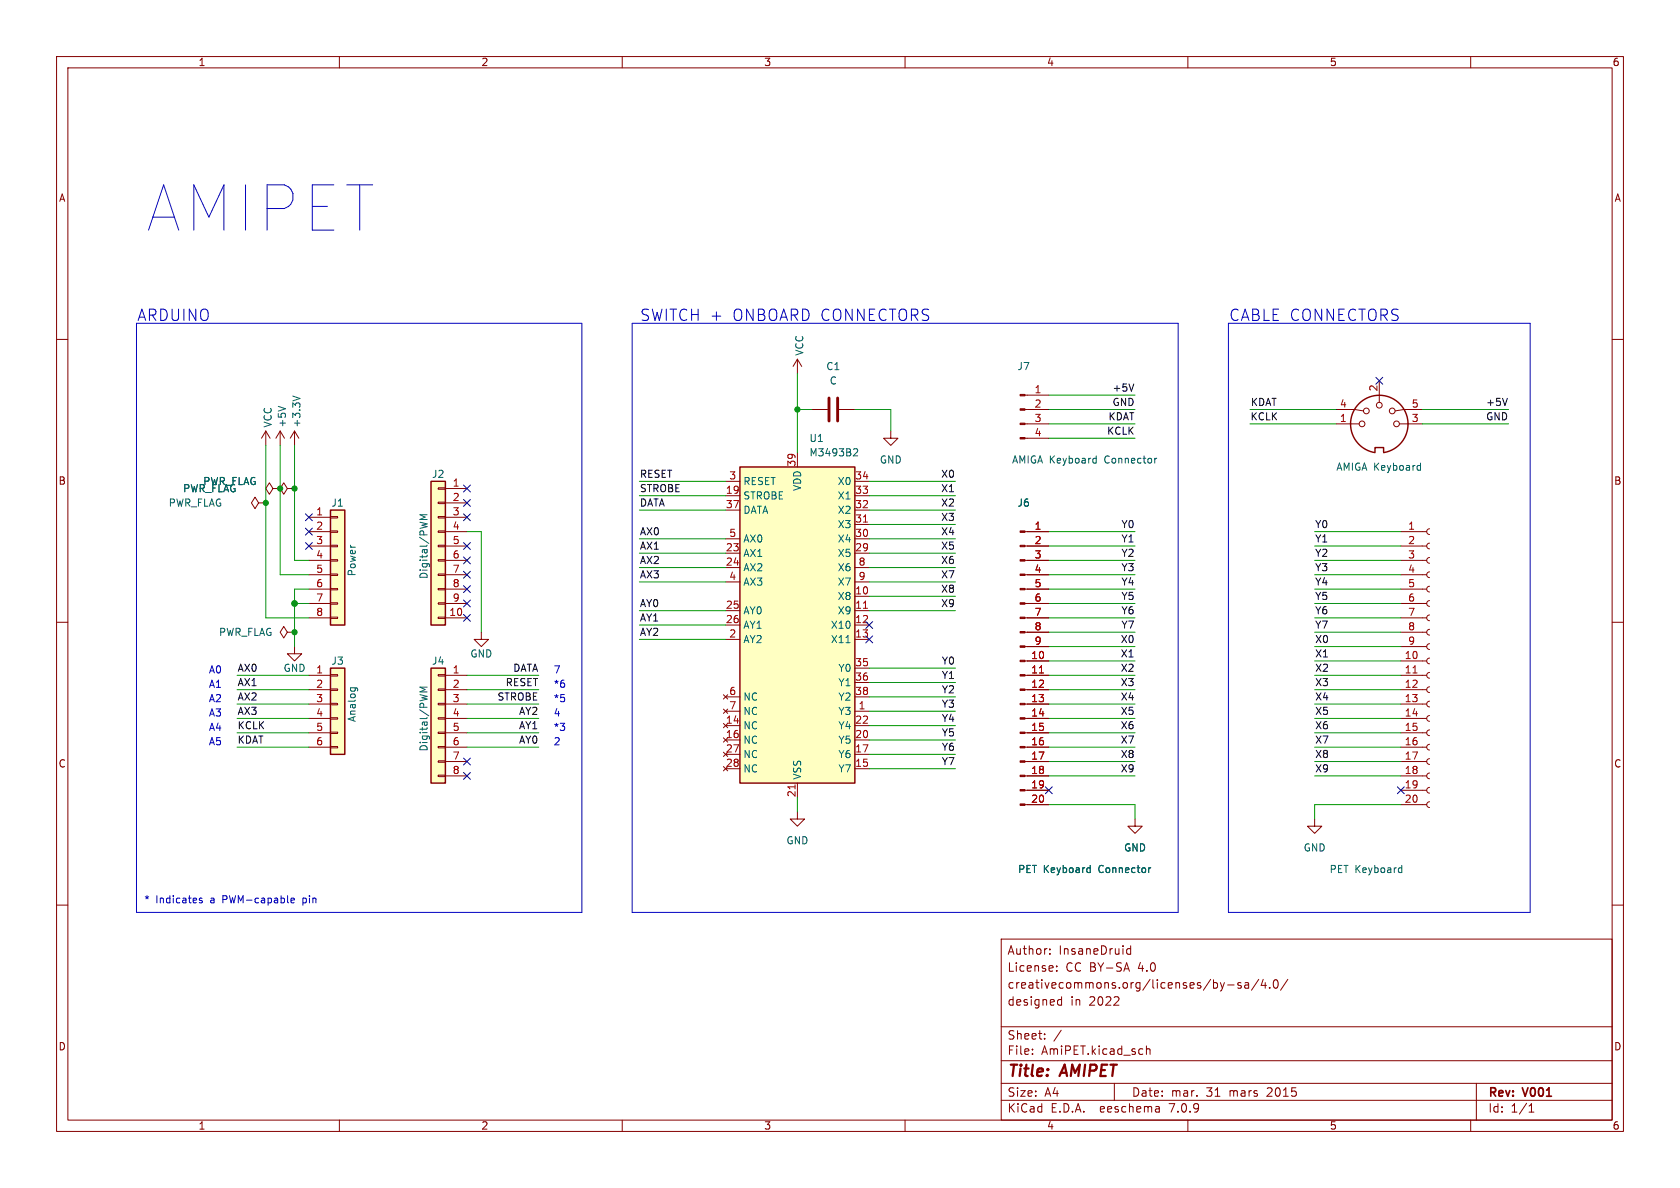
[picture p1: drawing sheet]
<svg xmlns="http://www.w3.org/2000/svg" width="297mm" height="210mm" viewBox="0 0 297 210" stroke-linecap="round" stroke-linejoin="round" font-family="sans-serif">
<g fill="none" stroke="#840000" stroke-width=".18">
<path d="M10 10h277v190h-277zM12 12h273v186h-273zM60 10v2M110 10v2M160 10v2M210 10v2M260 10v2M10 60h2M285 60h2M47 76.2l-.8 1.3M47 76.2v2.5M47 76.2l.8 1.3"/>
<path d="M49.5 76.2l-.7 1.3M49.5 76.2v2.5M49.5 76.2l.8 1.3M52.1 76.2l-.8 1.3M52.1 76.2v2.5M52.1 76.2l.7 1.3M141 63.5v2.5M141 63.5l-.8 1.3M141 63.5l.7 1.3M143.5 72.4h2.8M148.3 72.4h2.8M157.5 76.2v1.3h1.2l-1.2 1.2-1.3-1.2h1.3"/>
<path d="M181.2 77.5h4.2M181.2 74.9h4.2M181.2 72.4h4.2M181.2 69.9h4.2M236.2 72.4h3.3l1.5 .2M236.2 74.9h4.1M243.8 67.3v3.8M247.4 74.9h4.1M251.5 72.4h-3.3l-1.6 .2M45.7 88.9l-.6 1-.7-1 .7-1 .6 1h1.3M47 88.9h.1M48.3 86.4l-.7 1-.6-1 .6-1.1 .7 1.1h1.2"/>
<path d="M49.5 86.4h.1M50.8 86.4l-.6 1-.7-1 .7-1.1 .6 1.1h1.3M52.1 86.4h.1M54.6 99.1h3.8M54.6 96.5h3.8M54.6 94h3.8M54.6 91.4h3.8M58.4 98.9h1.3v.3h-1.3zM58.4 96.4h1.3v.2h-1.3zM58.4 93.9h1.3v.2h-1.3zM58.4 91.3h1.3v.3h-1.3zM77.5 98.9h1.2v.3h-1.2z"/>
<path d="M77.5 96.4h1.2v.2h-1.2zM77.5 93.9h1.2v.2h-1.2zM77.5 91.3h1.2v.3h-1.2zM77.5 88.8h1.2v.2h-1.2zM77.5 86.2h1.2v.3h-1.2zM78.7 99.1h3.8M78.7 96.5h3.8M78.7 94h3.8M78.7 86.4h3.8M78.7 88.9h3.8M78.7 91.4h3.8M128.3 87.6h2.5"/>
<path d="M128.3 97.8h2.5M128.3 85.1h2.5M128.3 95.3h2.5M128.3 90.2h2.5M141 80v2.6M151.1 87.6h2.6M151.1 97.8h2.6M151.1 85.1h2.6M151.1 95.3h2.6M151.1 92.7h2.6M151.1 90.2h2.6M181.2 99.1h4.2"/>
<path d="M181.2 96.5h4.2M181.2 94h4.2M247.6 99.1h4.6M247.6 96.5h4.6M247.6 94h4.6M252.7 98.6l-.3 .1-.2 .3 .2 .4 .3 .2M252.7 96l-.3 .1-.2 .4 .2 .4 .3 .1M252.7 93.5l-.3 .1-.2 .4 .2 .3 .3 .2M10 110h2M50.8 111.8l-.6 1-.7-1 .7-1.1 .6 1.1h1.3M52.1 114.3v1.3h1.2l-1.2 1.2-1.3-1.2h1.3M52.1 111.8h.1"/>
<path d="M54.6 119.4h3.8M54.6 109.2h3.8M54.6 106.7h3.8M54.6 104.1h3.8M54.6 101.6h3.8M58.4 119.3h1.3v.2h-1.3zM58.4 109.1h1.3v.2h-1.3zM58.4 106.6h1.3v.2h-1.3zM58.4 104h1.3v.3h-1.3zM58.4 101.5h1.3v.2h-1.3zM77.5 109.1h1.2v.2h-1.2zM77.5 106.6h1.2v.2h-1.2z"/>
<path d="M77.5 104h1.2v.3h-1.2zM77.5 101.5h1.2v.2h-1.2zM77.5 119.3h1.2v.2h-1.2zM78.7 119.4h3.8M78.7 109.2h3.8M78.7 106.7h3.8M78.7 104.1h3.8M78.7 101.6h3.8M85.1 111.8v1.2h1.3l-1.3 1.3-1.3-1.3h1.3M128.3 108h2.5M128.3 110.5h2.5M128.3 113h2.5"/>
<path d="M128.3 100.3h2.5M128.3 102.9h2.5M151.1 105.4h2.6M151.1 108h2.6M151.1 110.5h2.6M151.1 113h2.6M151.1 100.3h2.6M151.1 118.1h2.6M151.1 102.9h2.6M181.2 119.4h4.2M181.2 116.8h4.2M181.2 114.3h4.2"/>
<path d="M181.2 111.8h4.2M181.2 109.2h4.2M181.2 106.7h4.2M181.2 104.1h4.2M181.2 101.6h4.2M247.6 119.4h4.6M247.6 116.8h4.6M247.6 114.3h4.6M247.6 111.8h4.6M247.6 109.2h4.6M247.6 106.7h4.6M247.6 104.1h4.6"/>
<path d="M247.6 101.6h4.6M252.7 118.9l-.3 .1-.2 .4 .2 .3 .3 .2M252.7 116.3l-.3 .2-.2 .3 .2 .4 .3 .1M252.7 113.8l-.3 .1-.2 .4 .2 .4 .3 .1M252.7 111.3l-.3 .1-.2 .3 .2 .4 .3 .2M252.7 108.7l-.3 .1-.2 .4 .2 .4 .3 .1M252.7 106.2l-.3 .1-.2 .4 .2 .3 .3 .2M252.7 103.6l-.3 .2-.2 .3 .2 .4 .3 .1M252.7 101.1l-.3 .1-.2 .4 .2 .4 .3 .1M285 110h2M54.6 132.1h3.8M54.6 129.5h3.8"/>
<path d="M54.6 127h3.8M54.6 124.5h3.8M54.6 121.9h3.8M58.4 132h1.3v.2h-1.3zM58.4 129.4h1.3v.3h-1.3zM58.4 126.9h1.3v.2h-1.3zM58.4 124.3h1.3v.3h-1.3zM58.4 121.8h1.3v.2h-1.3zM77.5 137h1.2v.3h-1.2zM77.5 134.5h1.2v.2h-1.2zM77.5 132h1.2v.2h-1.2zM77.5 129.4h1.2v.3h-1.2z"/>
<path d="M77.5 126.9h1.2v.2h-1.2zM77.5 124.3h1.2v.3h-1.2zM77.5 121.8h1.2v.2h-1.2zM78.7 137.2h3.8M78.7 134.6h3.8M78.7 132.1h3.8M78.7 129.5h3.8M78.7 127h3.8M78.7 124.5h3.8M78.7 121.9h3.8M127.9 127.9l.8 .8M127.9 133l.8 .7"/>
<path d="M127.9 122.8l.8 .8M127.9 125.3l.8 .8M128.3 125.7h2.5M128.3 128.3h2.5M128.3 135.9h2.5M128.3 130.8h2.5M128.3 133.4h2.5M128.3 123.2h2.5M128.7 127.9l-.8 .8M128.7 133l-.8 .7M128.7 122.8l-.8 .8M128.7 125.3l-.8 .8"/>
<path d="M141 138.4v2.6M151.1 125.7h2.6M151.1 128.3h2.6M151.1 135.9h2.6M151.1 130.8h2.6M151.1 133.4h2.6M151.1 120.7h2.6M151.1 123.2h2.6M181.2 139.7h4.2M181.2 137.2h4.2M181.2 134.6h4.2M181.2 132.1h4.2"/>
<path d="M181.2 129.5h4.2M181.2 127h4.2M181.2 124.5h4.2M181.2 121.9h4.2M247.6 139.7h4.6M247.6 137.2h4.6M247.6 134.6h4.6M247.6 132.1h4.6M247.6 129.5h4.6M247.6 127h4.6M247.6 124.5h4.6M247.6 121.9h4.6"/>
<path d="M252.7 139.2l-.3 .1-.2 .4 .2 .4 .3 .1M252.7 136.7l-.3 .1-.2 .3 .2 .4 .3 .2M252.7 134.1l-.3 .1-.2 .4 .2 .4 .3 .1M252.7 131.6l-.3 .1-.2 .4 .2 .3 .3 .2M252.7 129l-.3 .2-.2 .3 .2 .4 .3 .1M252.7 126.5l-.3 .1-.2 .4 .2 .4 .3 .1M252.7 124l-.3 .1-.2 .3 .2 .4 .3 .2M252.7 121.4l-.3 .1-.2 .4 .2 .4 .3 .1M10 160h2M141 143.5v1.3h1.2l-1.2 1.3-1.3-1.3h1.3M181.2 142.2h4.2M200.7 144.8v1.3h1.2l-1.2 1.2-1.3-1.2h1.3"/>
<path d="M232.4 144.8v1.3h-1.3l1.3 1.2 1.3-1.2h-1.3M247.6 142.2h4.6M252.7 141.7l-.3 .2-.2 .3 .2 .4 .3 .1M285 160h2M177 166h108v32h-108zM185.6 168.6v.1M185.6 167.8v.1M186.8 171.6v.1M186.8 170.8v.1M187 177.6l.2 .1 .5-.1M187.7 176.2v1.5M187.7 176.8l-.5-.1-.2 .1"/>
<path d="M199.2 170.2l.5 1.5M199.9 167.2v1.5M199.9 167.8l-.4-.1-.3 .3v.4l.1 .2h.6M217 174.1h1.2M219.4 173.8l-.4-.1-.2 .2 .1 .2 .5 .2v.3h-.6M220.1 173.8h.6v.9M220.7 174.1h-.5a.29 .29 0 0 0-.2 .3 .29 .29 0 0 0 .2 .3l.5-.1M222.5 173.1l-1.3 2M223.3 173.1l-.3 1.1h.9M223.7 173.7v1M224.5 174.6v.1M225.2 173.3l.3-.1a.81 .81 0 0 1 .5 .6 .81 .81 0 0 1-.3 .8l-.1 .1a.81 .81 0 0 1-.4-1.4z"/>
<path d="M227.7 173.1l-1.3 2M60 198v2M110 198v2M160 198v2M177 194.5h108M177 191.5h108M177 187.5h108M177 181.5h108M182.5 186.3v.1M182.5 185.5v.1M184.7 183.6v.1M184.7 182.8v.1"/>
<path d="M187.6 182.1l-1.3 2M197 191.5v3M202.7 184.9v1.5M202.7 185.5l.2-.1 .3 .1 .1 .9M204.9 195.7l.1 .9M205 196.5l-.2 .1M205 196h-.2M210 198v2M260 198v2M261 191.5v6.5M270.3 196.6h.9M270.3 195.5l.4-.4v1.5"/>
<circle cx="240.8" cy="74.9" r=".51"/>
<circle cx="241.6" cy="72.6" r=".51"/>
<circle cx="243.8" cy="71.6" r=".51"/>
<circle cx="246.1" cy="72.6" r=".51"/>
<circle cx="246.9" cy="74.9" r=".51"/>
</g>
<g fill="#840000" stroke="#840000" stroke-width=".18">
<path d="M180.3 142.1h.9v.3h-.9z"/>
<path d="M180.3 139.6h.9v.2h-.9z"/>
<path d="M180.3 137h.9v.3h-.9z"/>
<path d="M180.3 134.5h.9v.2h-.9z"/>
<path d="M180.3 132h.9v.2h-.9z"/>
<path d="M180.3 129.4h.9v.3h-.9z"/>
<path d="M180.3 126.9h.9v.2h-.9z"/>
<path d="M180.3 124.3h.9v.3h-.9z"/>
<path d="M180.3 121.8h.9v.2h-.9z"/>
<path d="M180.3 119.3h.9v.2h-.9z"/>
<path d="M180.3 116.7h.9v.3h-.9z"/>
<path d="M180.3 114.2h.9v.2h-.9z"/>
<path d="M180.3 111.6h.9v.3h-.9z"/>
<path d="M180.3 109.1h.9v.2h-.9z"/>
<path d="M180.3 106.6h.9v.2h-.9z"/>
<path d="M180.3 104h.9v.3h-.9z"/>
<path d="M180.3 101.5h.9v.2h-.9z"/>
<path d="M180.3 98.9h.9v.3h-.9z"/>
<path d="M180.3 96.4h.9v.2h-.9z"/>
<path d="M180.3 93.9h.9v.2h-.9z"/>
<path d="M180.3 77.3h.9v.3h-.9z"/>
<path d="M180.3 74.8h.9v.3h-.9z"/>
<path d="M180.3 72.3h.9v.2h-.9z"/>
<path d="M180.3 69.7h.9v.3h-.9z"/>
</g>
<path d="M152.6 92.3h.8M152.6 107.5h.8M183.8 119h.7M249.8 119h.7M140.6 138.7v.8" fill="none" stroke="#a90000" stroke-width=".18"/>
<g fill="none" stroke="#006464" stroke-width=".18">
<path d="M49.2 71.8l1.3 .5M51.8 70l1.2 .4M151.1 79.3l.4 .1 .1 .3-.8 .9h.8M75.5 91h-1.3l.9 .4-.9 .4h1.3M193.4 81l.4 .1M193.8 80.6v1.3M193.8 81.8l-.4 .1M204.5 81l-.4 .3M250.8 82.3h.3M251.1 81.9v1.2M251.1 83.1h-.3M149.6 113.6h.7"/>
<path d="M62 121.6h1l.2 .2M62 121.6v.4M62.7 121.6l.1 .4M75.5 121.5h-1.3l.9 .4-.9 .4h1.3M192.4 153.4l.3 .1M192.7 153v1.2M192.7 154.2h-.3M203.4 153.4l-.3 .2M247.5 153.4l.3 .1M247.8 154.2h-.3M247.8 153v1.2"/>
</g>
<g fill="#ffffc2" stroke="#ffffc2" stroke-width=".18">
<path d="M76.2 85.1h2.5v25.4h-2.5z"/>
<path d="M58.4 118.1h2.6v15.3h-2.6z"/>
<path d="M130.8 82.6h20.3v55.8h-20.3z"/>
<path d="M76.2 118.1h2.5v20.3h-2.5z"/>
<path d="M58.4 90.2h2.6v20.3h-2.6z"/>
</g>
<path d="M243.1 79.9v-.8h1.5v.8M58.4 90.2h2.6v20.3h-2.6zM76.2 85.1h2.5v25.4h-2.5zM130.8 82.6h20.3v55.8h-20.3zM243.1 80a5.1 5.1 0 0 1-3.5-7.8 5.1 5.1 0 0 1 8.5 0 5.1 5.1 0 0 1-3.5 7.8M58.4 118.1h2.6v15.3h-2.6zM76.2 118.1h2.5v20.3h-2.5z" fill="none" stroke="#840000" stroke-width=".25"/>
<path d="M146.6 70.4v4M148.1 70.4v4" fill="none" stroke="#840000" stroke-width=".51"/>
<path d="M200.4 67.9l-.4 1.2M266.5 70.4l-.4 1.3" fill="none" stroke="#0f0f0f" stroke-width=".18"/>
<path d="M24.1 57.2h78.8v104.1h-78.8zM111.8 57.2h96.5v104.1h-96.5zM217.2 57.2h53.3v104.1h-53.3zM35.7 158.8h-.3l-.2 .1 .1 .2 .4 .1v.3h-.5M51.4 159.2l.6-.1v-.3h-.4l-.2 .1 .1 .6h.5" fill="none" stroke="#0000c2" stroke-width=".18"/>
<g fill="none" stroke="#009600" stroke-width=".18">
<path d="M47 78.7v30.5h7.6M49.5 78.7v22.9h5.1M52.1 78.7v20.4h2.5M141 72.4h2.5M141 66v14M151.1 72.4h6.4v3.8M185.4 72.4h15.3M185.4 74.9h15.3M185.4 77.5h15.3M185.4 69.9h15.3M221 72.4h15.2M221 74.9h15.2"/>
<path d="M251.5 72.4h15.2M251.5 74.9h15.2M82.5 94h2.6v17.8M113 90.2h15.3M113 85.1h15.3M113 87.6h15.3M113 97.8h15.3M113 95.3h15.3M153.7 90.2h15.2M153.7 85.1h15.2M153.7 87.6h15.2M153.7 97.8h15.2"/>
<path d="M153.7 95.3h15.2M153.7 92.7h15.2M185.4 99.1h15.3M185.4 96.5h15.3M185.4 94h15.3M232.4 99.1h15.2M232.4 96.5h15.2M232.4 94h15.2M41.9 119.4h12.7M52.1 106.7h2.5M54.6 104.1h-2.5v10.2M82.5 119.4h12.7"/>
<path d="M113 108h15.3M113 100.3h15.3M113 110.5h15.3M113 113h15.3M113 102.9h15.3M153.7 108h15.2M153.7 100.3h15.2M153.7 102.9h15.2M153.7 118.1h15.2M153.7 105.4h15.2M185.4 116.8h15.3M185.4 119.4h15.3"/>
<path d="M185.4 114.3h15.3M185.4 101.6h15.3M185.4 111.8h15.3M185.4 109.2h15.3M185.4 106.7h15.3M185.4 104.1h15.3M232.4 116.8h15.2M232.4 119.4h15.2M232.4 114.3h15.2M232.4 101.6h15.2M232.4 111.8h15.2M232.4 109.2h15.2"/>
<path d="M232.4 106.7h15.2M232.4 104.1h15.2M41.9 124.5h12.7M41.9 129.5h12.7M41.9 121.9h12.7M41.9 132.1h12.7M41.9 127h12.7M82.5 124.5h12.7M82.5 129.5h12.7M82.5 121.9h12.7M82.5 132.1h12.7M82.5 127h12.7"/>
<path d="M153.7 135.9h15.2M153.7 133.4h15.2M153.7 123.2h15.2M153.7 120.7h15.2M153.7 125.7h15.2M153.7 128.3h15.2M153.7 130.8h15.2M185.4 124.5h15.3M185.4 129.5h15.3M185.4 137.2h15.3M185.4 121.9h15.3M185.4 134.6h15.3"/>
<path d="M185.4 132.1h15.3M185.4 127h15.3M232.4 124.5h15.2M232.4 129.5h15.2M232.4 137.2h15.2M232.4 121.9h15.2M232.4 134.6h15.2M232.4 132.1h15.2M232.4 127h15.2M141 141v2.5M185.4 142.2h15.3v2.6M247.6 142.2h-15.2v2.6"/>
</g>
<g fill="none" stroke="#000084" stroke-width=".18">
<path d="M243.2 66.7l1.2 1.2M244.4 66.7l-1.2 1.2M54 93.4l1.2 1.2M54 95.9l1.2 1.2M54 90.8l1.2 1.2M55.2 93.4l-1.2 1.2M55.2 95.9l-1.2 1.2M55.2 90.8l-1.2 1.2M81.9 90.8l1.3 1.2M81.9 85.8l1.3 1.2M81.9 88.3l1.3 1.2M81.9 95.9l1.3 1.2"/>
<path d="M81.9 98.5l1.3 1.2M83.2 90.8l-1.3 1.2M83.2 85.8l-1.3 1.2M83.2 88.3l-1.3 1.2M83.2 95.9l-1.3 1.2M83.2 98.5l-1.3 1.2M81.9 103.5l1.3 1.2M81.9 101l1.3 1.2M81.9 106.1l1.3 1.2M81.9 108.6l1.3 1.2M83.2 103.5l-1.3 1.2M83.2 101l-1.3 1.2"/>
<path d="M83.2 106.1l-1.3 1.2M83.2 108.6l-1.3 1.2M153.1 112.4l1.2 1.2M153.1 109.9l1.2 1.2M154.3 112.4l-1.2 1.2M154.3 109.9l-1.2 1.2M81.9 134l1.3 1.2M81.9 136.6l1.3 1.2M83.2 134l-1.3 1.2M83.2 136.6l-1.3 1.2M184.8 139.1l1.2 1.2M186 139.1l-1.2 1.2"/>
<path d="M247 139.1l1.3 1.2M248.3 139.1l-1.3 1.2"/>
</g>
<g fill="#009600" stroke="#009600" stroke-width=".18">
<circle cx="49.5" cy="86.4" r=".46"/>
<circle cx="47" cy="88.9" r=".46"/>
<circle cx="52.1" cy="106.7" r=".51"/>
<circle cx="52.1" cy="111.8" r=".46"/>
<circle cx="52.1" cy="86.4" r=".46"/>
<circle cx="141" cy="72.4" r=".46"/>
</g>
<text font-size="11.1" fill="#0000c2" x="25.4" y="41.7">AMIPET</text>
<g font-size="2.8" fill="#0000c2">
<text x="24.1" y="56.9">ARDUINO</text>
<text x="113" y="56.9">SWITCH +</text>
<text x="129.4" y="56.9">ONBOARD CONNECTORS</text>
<text x="217.2" y="56.9">CABLE CONNECTORS</text>
</g>
<g font-size="2.8" fill="#840000">
<text x="178" y="190.9">Title:</text>
<text x="187.7" y="190.9">AMIPET</text>
</g>
<g font-size="2.1" fill="#840000">
<text x="178" y="172">License:</text>
<text x="178" y="169">Author:</text>
<text x="187.2" y="169">InsaneDruid</text>
<text x="188.4" y="172">CC BY-SA</text>
<text x="201.3" y="172">4.0</text>
<text x="178" y="178">designed</text>
<text x="178" y="175">creativecommons.org/licenses/by-sa/4.0/</text>
<text x="189.2" y="178">in</text>
<text x="192.6" y="178">2022</text>
<text x="178" y="184">Sheet:</text>
<text x="178" y="186.7">File:</text>
<text x="184.1" y="186.7">AmiPET.kicad_sch</text>
<text x="178" y="196.9">KiCad</text>
<text x="178" y="194.1">Size:</text>
<text x="184.7" y="194.1">A4</text>
<text x="185.7" y="196.9">E.D.A.</text>
<text x="194.6" y="196.9">eeschema</text>
<text x="200" y="194.1">Date:</text>
<text x="207" y="196.9">7.0.9</text>
<text x="207" y="194.1">mar.</text>
<text x="213.3" y="194.1">31</text>
<text x="217.5" y="194.1">mars</text>
<text x="224.3" y="194.1">2015</text>
<text x="263" y="194.3">Rev:</text>
<text x="263" y="196.9">Id:</text>
<text x="267.1" y="196.9">1/1</text>
<text x="269.4" y="194.3">V001</text>
</g>
<g font-size="1.8" fill="#840000">
<text x="35" y="11.9">1</text>
<text x="85" y="11.9">2</text>
<text x="135" y="11.9">3</text>
<text x="185" y="11.9">4</text>
<text x="235" y="11.9">5</text>
<text x="285" y="11.9">6</text>
<text x="10.3" y="35.9">A</text>
<text x="285.3" y="35.9">A</text>
<text x="10.3" y="85.9">B</text>
<text x="285.3" y="85.9">B</text>
<text x="10.3" y="135.9">C</text>
<text x="285.3" y="135.9">C</text>
<text x="10.3" y="185.9">D</text>
<text x="285.3" y="185.9">D</text>
<text x="35" y="199.9">1</text>
<text x="85" y="199.9">2</text>
<text x="135" y="199.9">3</text>
<text x="185" y="199.9">4</text>
<text x="235" y="199.9">5</text>
<text x="285" y="199.9">6</text>
</g>
<g font-size="1.8" fill="#006464">
<text x="142.2" y="63" transform="rotate(-90 142.2 63)">VCC</text>
<text x="146" y="65.6">C1</text>
<text x="179.8" y="65.6">J7</text>
<text x="146.6" y="68.2">C</text>
<text x="48.2" y="75.7" transform="rotate(-90 48.2 75.7)">VCC</text>
<text x="50.7" y="75.7" transform="rotate(-90 50.7 75.7)">+5V</text>
<text x="53.3" y="75.7" transform="rotate(-90 53.3 75.7)">+3.3V</text>
<text x="143" y="78.3">U1</text>
<text x="143" y="80.9">M3493B2</text>
<text x="155.4" y="82.1">GND</text>
<text x="178.8" y="82.1">AMIGA Keyboard</text>
<text x="195.4" y="82.1">Connector</text>
<text x="236.1" y="83.4">AMIGA Keyboard</text>
<text x="29.7" y="89.8">PWR_FLAG</text>
<text x="32.3" y="87.2">PWR_FLAG</text>
<text x="35.8" y="86">PWR_FLAG</text>
<text x="58.5" y="89.8">J1</text>
<text x="76.3" y="84.7">J2</text>
<text x="131.3" y="88.5">STROBE</text>
<text x="131.3" y="86">RESET</text>
<text x="141.8" y="86.9" transform="rotate(-90 141.8 86.9)">VDD</text>
<text x="148" y="88.5">X1</text>
<text x="148" y="86">X0</text>
<text x="179.8" y="89.8">J6</text>
<text x="131.3" y="91">DATA</text>
<text x="148" y="93.6">X3</text>
<text x="148" y="91">X2</text>
<text x="63.1" y="102" transform="rotate(-90 63.1 102)">Power</text>
<text x="131.3" y="98.7">AX1</text>
<text x="131.3" y="101.2">AX2</text>
<text x="131.3" y="96.1">AX0</text>
<text x="148" y="98.7">X5</text>
<text x="148" y="96.1">X4</text>
<text x="148" y="101.2">X6</text>
<text x="75.8" y="102.5" transform="rotate(-90 75.8 102.5)">Digital/PWM</text>
<text x="131.3" y="103.7">AX3</text>
<text x="148" y="106.3">X8</text>
<text x="148" y="103.7">X7</text>
<text x="38.6" y="112.6">PWR_FLAG</text>
<text x="131.3" y="113.9">AY2</text>
<text x="131.3" y="108.8">AY0</text>
<text x="131.3" y="111.4">AY1</text>
<text x="146.8" y="111.4">X10</text>
<text x="146.8" y="113.9">X11</text>
<text x="148" y="108.8">X9</text>
<text x="50" y="119">GND</text>
<text x="58.5" y="117.7">J3</text>
<text x="76.3" y="117.7">J4</text>
<text x="83.1" y="116.4">GND</text>
<text x="148.1" y="119">Y0</text>
<text x="131.3" y="124.1">NC</text>
<text x="148.1" y="121.5">Y1</text>
<text x="148.1" y="124.1">Y2</text>
<text x="63.1" y="127.7" transform="rotate(-90 63.1 127.7)">Analog</text>
<text x="131.3" y="129.1">NC</text>
<text x="131.3" y="131.7">NC</text>
<text x="131.3" y="126.6">NC</text>
<text x="148.1" y="126.6">Y3</text>
<text x="148.1" y="131.7">Y5</text>
<text x="148.1" y="129.1">Y4</text>
<text x="75.8" y="132.9" transform="rotate(-90 75.8 132.9)">Digital/PWM</text>
<text x="131.3" y="134.2">NC</text>
<text x="131.3" y="136.8">NC</text>
<text x="141.8" y="137.9" transform="rotate(-90 141.8 137.9)">VSS</text>
<text x="148.1" y="136.8">Y7</text>
<text x="148.1" y="134.2">Y6</text>
<text x="138.9" y="149.5">GND</text>
<text x="179.9" y="154.5">PET Keyboard</text>
<text x="194.3" y="154.5">Connector</text>
<text x="198.6" y="150.7">GND</text>
<text x="230.4" y="150.7">GND</text>
<text x="235" y="154.5">PET Keyboard</text>
</g>
<g font-size="1.8" fill="#a90000">
<text x="182.8" y="69.6">1</text>
<text x="243.6" y="69.3" transform="rotate(-90 243.6 69.3)">2</text>
<text x="182.8" y="72.1">2</text>
<text x="182.8" y="74.7">3</text>
<text x="182.8" y="77.2">4</text>
<text x="236.8" y="74.7">1</text>
<text x="236.8" y="72.1">4</text>
<text x="249.5" y="74.7">3</text>
<text x="249.5" y="72.1">5</text>
<text x="140.7" y="82.6" transform="rotate(-90 140.7 82.6)">39</text>
<text x="79.9" y="86.1">1</text>
<text x="79.9" y="88.6">2</text>
<text x="128.2" y="87.4">19</text>
<text x="128.2" y="89.9">37</text>
<text x="128.8" y="84.8">3</text>
<text x="151.1" y="89.9">32</text>
<text x="151.1" y="87.4">33</text>
<text x="151.1" y="84.8">34</text>
<text x="55.8" y="91.2">1</text>
<text x="55.8" y="93.7">2</text>
<text x="79.9" y="91.2">3</text>
<text x="79.9" y="93.7">4</text>
<text x="128.8" y="95">5</text>
<text x="151.1" y="95">30</text>
<text x="151.1" y="92.5">31</text>
<text x="182.8" y="93.7">1</text>
<text x="248.8" y="93.7">1</text>
<text x="55.8" y="96.3">3</text>
<text x="55.8" y="98.8">4</text>
<text x="55.8" y="101.3">5</text>
<text x="79.9" y="96.3">5</text>
<text x="79.9" y="98.8">6</text>
<text x="79.9" y="101.3">7</text>
<text x="128.2" y="97.5">23</text>
<text x="128.2" y="100.1">24</text>
<text x="151.1" y="97.5">29</text>
<text x="151.7" y="100.1">8</text>
<text x="182.8" y="96.3">2</text>
<text x="182.8" y="98.8">3</text>
<text x="182.8" y="101.3">4</text>
<text x="248.8" y="96.3">2</text>
<text x="248.8" y="98.8">3</text>
<text x="248.8" y="101.3">4</text>
<text x="55.8" y="103.9">6</text>
<text x="55.8" y="106.4">7</text>
<text x="79.9" y="103.9">8</text>
<text x="79.9" y="106.4">9</text>
<text x="128.2" y="107.7">25</text>
<text x="128.8" y="102.6">4</text>
<text x="151.1" y="105.2">10</text>
<text x="151.1" y="107.7">11</text>
<text x="151.7" y="102.6">9</text>
<text x="182.8" y="103.9">5</text>
<text x="182.8" y="106.4">6</text>
<text x="248.8" y="103.9">5</text>
<text x="248.8" y="106.4">6</text>
<text x="55.8" y="109">8</text>
<text x="79.3" y="109">10</text>
<text x="128.2" y="110.2">26</text>
<text x="128.8" y="112.8">2</text>
<text x="151.1" y="110.2">12</text>
<text x="151.1" y="112.8">13</text>
<text x="182.8" y="109">7</text>
<text x="182.8" y="111.5">8</text>
<text x="248.8" y="109">7</text>
<text x="248.8" y="111.5">8</text>
<text x="55.8" y="119.1">1</text>
<text x="79.9" y="119.1">1</text>
<text x="151.1" y="117.9">35</text>
<text x="182.2" y="116.6">10</text>
<text x="182.2" y="119.1">11</text>
<text x="182.8" y="114">9</text>
<text x="248.2" y="116.6">10</text>
<text x="248.2" y="119.1">11</text>
<text x="248.8" y="114">9</text>
<text x="55.8" y="121.7">2</text>
<text x="55.8" y="124.2">3</text>
<text x="79.9" y="121.7">2</text>
<text x="79.9" y="124.2">3</text>
<text x="128.8" y="122.9">6</text>
<text x="128.8" y="125.5">7</text>
<text x="151.1" y="120.4">36</text>
<text x="151.1" y="122.9">38</text>
<text x="151.7" y="125.5">1</text>
<text x="182.2" y="121.7">12</text>
<text x="182.2" y="124.2">13</text>
<text x="248.2" y="121.7">12</text>
<text x="248.2" y="124.2">13</text>
<text x="55.8" y="126.7">4</text>
<text x="55.8" y="129.3">5</text>
<text x="55.8" y="131.8">6</text>
<text x="79.9" y="126.7">4</text>
<text x="79.9" y="129.3">5</text>
<text x="79.9" y="131.8">6</text>
<text x="128.2" y="128">14</text>
<text x="128.2" y="130.6">16</text>
<text x="151.1" y="130.6">20</text>
<text x="151.1" y="128">22</text>
<text x="182.2" y="126.7">14</text>
<text x="182.2" y="129.3">15</text>
<text x="182.2" y="131.8">16</text>
<text x="248.2" y="126.7">14</text>
<text x="248.2" y="129.3">15</text>
<text x="248.2" y="131.8">16</text>
<text x="79.9" y="134.4">7</text>
<text x="79.9" y="136.9">8</text>
<text x="128.2" y="133.1">27</text>
<text x="128.2" y="135.6">28</text>
<text x="151.1" y="135.6">15</text>
<text x="151.1" y="133.1">17</text>
<text x="182.2" y="134.4">17</text>
<text x="182.2" y="136.9">18</text>
<text x="248.2" y="134.4">17</text>
<text x="248.2" y="136.9">18</text>
<text x="140.7" y="141" transform="rotate(-90 140.7 141)">21</text>
<text x="182.2" y="139.4">19</text>
<text x="182.2" y="142">20</text>
<text x="248.2" y="139.4">19</text>
<text x="248.2" y="142">20</text>
</g>
<g font-size="1.8" fill="#0f0f0f">
<text x="196.6" y="71.9">GND</text>
<text x="196.6" y="69.3">+5V</text>
<text x="221" y="71.9">KDAT</text>
<text x="262.6" y="71.9">+5V</text>
<text x="195.6" y="76.9">KCLK</text>
<text x="195.9" y="74.4">KDAT</text>
<text x="221" y="74.4">KCLK</text>
<text x="262.6" y="74.4">GND</text>
<text x="113" y="84.6">RESET</text>
<text x="113" y="87.1">STROBE</text>
<text x="113" y="89.6">DATA</text>
<text x="166.3" y="87.1">X1</text>
<text x="166.3" y="84.6">X0</text>
<text x="166.3" y="89.6">X2</text>
<text x="113" y="94.7">AX0</text>
<text x="166.3" y="92.2">X3</text>
<text x="166.3" y="94.7">X4</text>
<text x="198.2" y="93.4">Y0</text>
<text x="198.2" y="96">Y1</text>
<text x="232.4" y="96">Y1</text>
<text x="232.4" y="93.4">Y0</text>
<text x="113" y="99.8">AX2</text>
<text x="113" y="97.3">AX1</text>
<text x="166.3" y="97.3">X5</text>
<text x="166.3" y="99.8">X6</text>
<text x="198.2" y="101.1">Y3</text>
<text x="198.2" y="98.5">Y2</text>
<text x="232.4" y="98.5">Y2</text>
<text x="232.4" y="101.1">Y3</text>
<text x="113" y="107.4">AY0</text>
<text x="113" y="102.3">AX3</text>
<text x="166.3" y="102.3">X7</text>
<text x="166.3" y="104.9">X8</text>
<text x="166.3" y="107.4">X9</text>
<text x="198.2" y="106.1">Y5</text>
<text x="198.2" y="103.6">Y4</text>
<text x="232.4" y="103.6">Y4</text>
<text x="232.4" y="106.1">Y5</text>
<text x="113" y="112.5">AY2</text>
<text x="113" y="110">AY1</text>
<text x="198" y="113.8">X0</text>
<text x="198.2" y="108.7">Y6</text>
<text x="198.2" y="111.2">Y7</text>
<text x="232.4" y="108.7">Y6</text>
<text x="232.4" y="111.2">Y7</text>
<text x="232.4" y="113.8">X0</text>
<text x="41.9" y="118.8">AX0</text>
<text x="90.6" y="118.8">DATA</text>
<text x="166.4" y="117.6">Y0</text>
<text x="198" y="116.3">X1</text>
<text x="198" y="118.8">X2</text>
<text x="232.4" y="118.8">X2</text>
<text x="232.4" y="116.3">X1</text>
<text x="41.9" y="121.4">AX1</text>
<text x="41.9" y="123.9">AX2</text>
<text x="87.9" y="123.9">STROBE</text>
<text x="89.3" y="121.4">RESET</text>
<text x="166.4" y="125.2">Y3</text>
<text x="166.4" y="122.7">Y2</text>
<text x="166.4" y="120.1">Y1</text>
<text x="198" y="123.9">X4</text>
<text x="198" y="121.4">X3</text>
<text x="232.4" y="121.4">X3</text>
<text x="232.4" y="123.9">X4</text>
<text x="41.9" y="131.5">KDAT</text>
<text x="41.9" y="126.5">AX3</text>
<text x="41.9" y="129">KCLK</text>
<text x="91.7" y="126.5">AY2</text>
<text x="91.7" y="131.5">AY0</text>
<text x="91.7" y="129">AY1</text>
<text x="166.4" y="127.7">Y4</text>
<text x="166.4" y="130.3">Y5</text>
<text x="198" y="129">X6</text>
<text x="198" y="131.5">X7</text>
<text x="198" y="126.5">X5</text>
<text x="232.4" y="126.5">X5</text>
<text x="232.4" y="129">X6</text>
<text x="232.4" y="131.5">X7</text>
<text x="166.4" y="135.4">Y7</text>
<text x="166.4" y="132.8">Y6</text>
<text x="198" y="136.6">X9</text>
<text x="198" y="134.1">X8</text>
<text x="232.4" y="136.6">X9</text>
<text x="232.4" y="134.1">X8</text>
</g>
<g font-size="1.8" fill="#0000c2">
<text x="36.8" y="119.1">A0</text>
<text x="97.8" y="119.1">7</text>
<text x="36.8" y="121.7">A1</text>
<text x="36.8" y="124.2">A2</text>
<text x="97.8" y="121.7">*6</text>
<text x="97.8" y="124.2">*5</text>
<text x="36.8" y="126.8">A3</text>
<text x="36.8" y="131.8">A5</text>
<text x="36.8" y="129.3">A4</text>
<text x="97.8" y="126.8">4</text>
<text x="97.8" y="129.3">*3</text>
<text x="97.8" y="131.8">2</text>
<text x="25.4" y="159.8">*</text>
<text x="27.5" y="159.8">Indicates</text>
<text x="37.3" y="159.8">a</text>
<text x="39.6" y="159.8">PWM-capable</text>
<text x="54" y="159.8">pin</text>
</g>
</svg>
